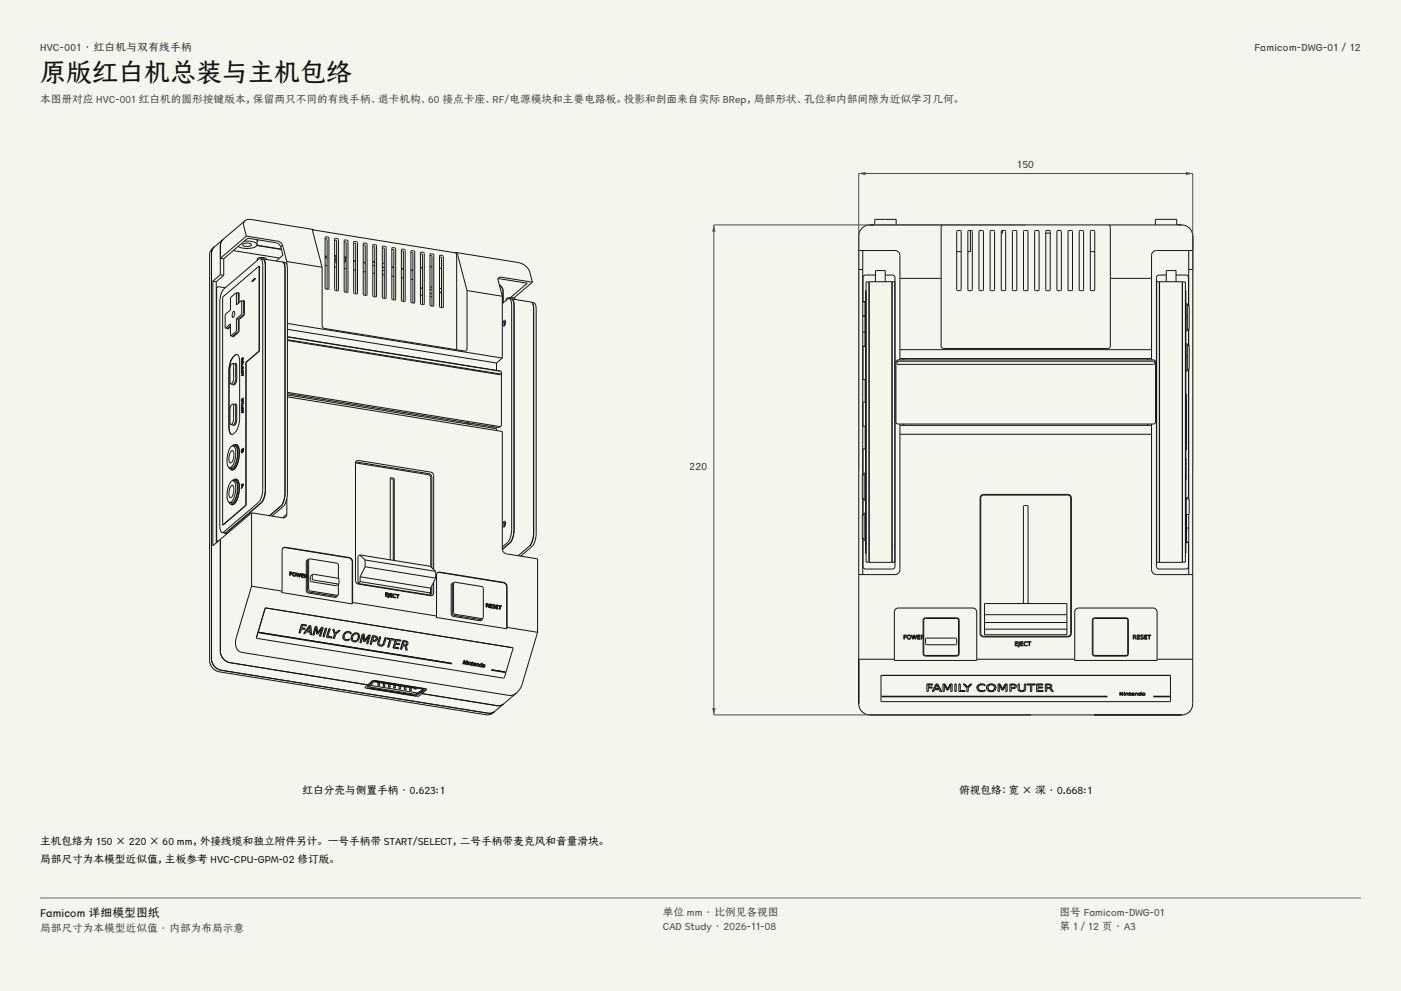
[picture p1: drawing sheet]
<svg xmlns="http://www.w3.org/2000/svg" width="420mm" height="297mm" viewBox="0 0 420 297" stroke-linecap="round" stroke-linejoin="round" font-family="sans-serif">
<g fill="#f5f4ed">
<path d="M0 0h420v297h-420z"/>
<path d="M12 12h396v275h-396z"/>
</g>
<g fill="none" stroke="#141413" stroke-width=".3">
<path d="M63.4 75.9v121.6a3.5 3.5 0 0 0 2.8 3.4l80.1 12.8M64.2 74l-.6 1-.2 .9 .1-.8zM66.1 77.4v-4.2l.8-1.5-.5 .7-.3 .8-.1 9.1M67.1 77.5v5M69.9 75.1l13.9 2.2M72.8 73.2a2.16 2.16 0 0 1 2.6 .2 2.07 2.07 0 0 1-2.7 0zM73.2 72.3a5.3 5.3 0 0 1 3.8 .8l.1 .3M73.5 66.2l-9.8 8.3-.8 1.4-.1 122.1a3.5 3.5 0 0 0 2.9 3.3l80.5 13 1.5-.6 7.2-6.1M73.5 66.2l.6-.4h1l18.9 3M73.5 66.2l-.5 1.1 .9 3.5M73.9 70.8l9.4 1.5 .8 .4 .6 .8M73.9 70.8l-7.8 6.6"/>
<path d="M77 73.6l7.4 1.2M77 73.5l7.3 1.2M77.1 73.4a3.5 3.5 0 0 1-3.6 1.1l-2.1-.6M77.1 71.8v1.6M77.3 71.9l-.2 .4M77.7 79.7l-11 9.3v68.4M77.7 79.7h.1M77.7 79.7l.1 25.5M78 77.5l.8 .1a1.71 1.71 0 0 1 .7 2l-.1 68.5-.6 1.8-.5 .8-10.4 8.8-.4 .2-.9-.1M78 77.5l-.4 .2-10.5 8.9-.5 .7-.6 1.8-.1 69.2a1.38 1.38 0 0 0 .7 1.3M78 77.5a1.71 1.71 0 0 1 .8 2l-.2 68.5-.5 1.8-.5 .7-10.5 8.9-.5 .2M78.8 77.6l6.6 1a1.75 1.75 0 0 1 .8 2.1l-.1 67.8-.4 2-.5 1-3.7 3.2"/>
<path d="M78.8 77.6a1.75 1.75 0 0 1 .8 2l-.1 68.6-.6 1.8-.5 .7-10.5 8.9-.5 .2M78.8 77.6h-.2M79.8 77.7a1.94 1.94 0 0 0-2.7 0v.4M84.2 74a1.87 1.87 0 0 0-1.6-1.3l-8.3-1.3-7.3 6.2-.9-.2M84.2 74l.6 2.5-2 1.7M84.7 73.5l-.5 .5M84.7 73.5l1.3 4.9M86 78.4v.9M86 78.4l10.6 1.7M93.9 68.9h-.1M93.9 68.9l42.6 6.9M94 68.8l-.3 .5 2.9 10.8"/>
<path d="M94 68.8l-.1 .1M97.5 71.5l.6 .3v14.9M97.5 79.5l.6 .1M97.5 76.9h.3M97.5 71l.8 .1 .3 .3v15.1l-.2 .2-.7-.1-.2-.3zM97.8 76.9l-.3 .3 .6 .2M97.8 76.8v.1M98.1 76.7l-.6 .1M100.3 71.9l.6 .4v14.8M100.3 80l.6 .1M100.3 76.7l.4 .1M100.3 77.7l.4 .1"/>
<path d="M100.3 76.5l.6 .1-.2 .1M100.4 71.5h.8l.3 .3v15.1l-.2 .3-.7-.1-.3-.3zM100.7 76.8h.1M100.7 78.7l.2 .1M100.7 76.8v1.9M100.7 76.7v.1M100.9 78.6l-.2 .1M103.2 77l.6 .1-.3 .1M103.2 72.4l.6 .4v14.8M103.2 78.2l.3 .1M103.3 71.9l.8 .1 .2 .3v15.1l-.1 .2-.8-.1-.2-.3zM103.5 78.3l-.3 .4"/>
<path d="M103.5 77v1.3M103.8 78.1l-.3 .1M106 72.9l.6 .3v14.8M106 78.2l.6 .1M106.1 72.4l.8 .1 .3 .3v15.1l-.2 .2-.7-.1-.3-.3zM108.9 73.3l.6 .4v14.8M108.9 78.7l.6 .1M108.9 78.6l.6 .1M109 72.9h.8l.2 .3v15.1l-.1 .2-.7-.1-.3-.3zM111.8 73.8l.5 .3v14.9M111.8 78.5l.5 .1M111.8 79.6l.5 .1"/>
<path d="M111.8 78.4l.5 .1M111.8 73.3l.8 .1 .3 .3v15.1l-.2 .2-.7-.1-.2-.3zM114.6 74.2l.6 .4v14.8M114.6 78.8l.6 .1M114.7 73.8h.8l.3 .3v15.1l-.2 .3-.7-.1-.3-.3zM117.5 74.7l.6 .4v14.8M117.5 74.2l.9 .1 .2 .3v15.1l-.1 .2-.8-.1-.2-.3zM120.3 75.2l.6 .3v14.8M120.4 74.7l.8 .1 .3 .3v15.1l-.2 .2-.7-.1-.3-.3zM123.2 75.6l.6 .4v14.8M123.3 75.2h.8l.2 .3v15.1l-.1 .2-.8-.1-.2-.3zM126 76.1l.6 .3v14.9"/>
<path d="M126.1 75.6l.8 .1 .3 .3v15.1l-.2 .2-.7-.1-.3-.3zM128.9 76.5l.6 .4v14.8M128.9 79.9l.6 .1M129 76.1h.8l.2 .3v15.1l-.1 .3-.7-.1-.3-.3zM131.8 77l.6 .4v14.8M131.8 76.5l.8 .1 .3 .3v15.1l-.2 .2-.7-.1-.2-.3zM136.5 75.8l.4 .7v28.3M136.6 75.7l.6 .5 2.8 10.9M136.6 75.7l19.7 3.3 1.2 .7 .9 1 1.2 3.9M136.6 75.7l-.1 .1M257.4 75.1h11.1l.7 .3 .5 .7 .1 31.8M258.4 68.4l.9-.7 1.5-.3h93.4a3.3 3.3 0 0 1 3.4 3.3v140.2a3.3 3.3 0 0 1-3.4 3.4h-93.4a3.3 3.3 0 0 1-3.4-3.4v-140.2l.2-1.1z"/>
<path d="M258.6 75.1v15.3M262.2 67.4v-1.7h6.5v1.7M282.6 67.4l-.5 .7v35.6a.8 .8 0 0 0 .8 .8h49.2a.8 .8 0 0 0 .8-.8v-35.6l-.5-.7M286.8 75.4h1.3M286.8 69.2l1-.1 .3 .3v17.4l-.3 .3h-.8l-.2-.3zM290.2 69.2l1-.1 .3 .3v17.4l-.3 .3h-.9l-.2-.3zM290.9 69.1v6.3h-.8M293.5 69.2l1-.1 .3 .3v17.4l-.3 .3h-.9l-.1-.3zM296.9 69.2l1-.1 .3 .3v17.4l-.3 .3h-.9l-.2-.3zM300.2 69.2l1-.1 .3 .3v17.4l-.3 .3h-.9l-.1-.3zM300.5 69.1v.8h-.3M303.5 69.2l1-.1 .3 .3v17.4l-.3 .3h-.9l-.1-.3z"/>
<path d="M306.9 69.2l1-.1 .3 .3v17.4l-.3 .3h-.9l-.2-.3zM310.2 69.2l1-.1 .3 .3v17.4l-.3 .3h-.9l-.1-.3zM313.5 69.9h1.3M313.5 69.2l1-.1 .3 .3v17.4l-.3 .3h-.8l-.2-.3zM316.9 69.2l1-.1 .3 .3v17.4l-.3 .3h-.9l-.2-.3zM320.2 69.2l1-.1 .3 .3v17.4l-.3 .3h-.9l-.1-.3zM323.6 69.2l1-.1 .3 .3v17.4l-.3 .3h-.9l-.2-.3zM326.9 75.4h1.3M326.9 69.2l1-.1 .3 .3v17.4l-.3 .3h-.9l-.1-.3zM346.3 67.4v-1.7h6.5v1.7M356.4 75.1v16.5M357.6 75.1h-11.1l-.7 .3-.5 .7-.1 31.8"/>
<path d="M63.8 84.3v79.3l11.6-9.9M63.8 84.3l1 .1M64.8 84.4v78.3M64.8 86.3h.1M65.1 86.1l-.2 .4v75.1l.4 .7M65.1 86.1l.5-.2 1.9 .3M65.1 86.1l-.3 .2M66 82.3l-2.2 2M66 82.3l1.1 .2M67.1 82.5l-2.3 1.9M67.6 98.3l1.5-1.2 .1 3.6M67.6 98.3l.6 .1"/>
<path d="M68.2 98.4l.2 .2M68.2 98.4h.1M68.4 98.6l-.1-.3v.3M69 97.7v.3M69.1 98l-.7 .6M69.1 97.6l-.9 .8M70 93.3a1.26 1.26 0 0 1-.2 1.9l-.2-1.1zM70.8 87.8l-1.6 1.4-.1 3.7-1.6 1.5 .1 3.9M70.8 87.8l.1 3.6 1.5-1.3M70.8 87.8l.6 .1M70.9 95.5l-.1 3.8-1.6 1.4M70.9 95.5l.5 .1"/>
<path d="M71.4 87.9h-.1M71.4 87.9v3M71.4 95.6v3.8l-1.6 1.3M71.6 87.7l.1 3M71.6 87.7l-.3 .2M71.6 87.7v.1M71.6 87.8l-.2 .1M71.6 87.8h.1M71.7 88.5l-.3 .2M72.4 90.1v3.9l-1.5 1.5M72.4 90.1l.5 .1M72.9 90.2h.1"/>
<path d="M72.9 90.2l.1 3.9-1.6 1.5M72.9 94.3v.4M73.1 90.1l-.1 .2M73.1 90.1l-.2 .1M73.2 90.1v4.1l-1.5 1.6-.1 3.7-1.7 1.4M73.2 90.1h-.1M73.3 90.8l-.3 .2M75.6 84.4h.1M76.5 83.3h.1M76.5 83.6h.1M76.5 83.3v.3M76.5 83.3l-.9 .8v.3"/>
<path d="M76.5 83.6l-.9 .8M86.2 96.9l64.4 10.4M86.2 98.7l62.6 10.1M96.6 80.1v17.5l.4 .7 42.3 6.9 .5-.1 .2-.5v-17.5M103.2 80.5l.6 .1M106 80.9l.6 .1M108.9 81.4l.6 .1M111.8 81.8l.5 .1M114.6 81l.6 .1M114.6 82.3l.6 .1M114.6 80.1l.6 .1M117.5 82.8l.6 .1"/>
<path d="M117.5 80.1l.6 .1M117.5 80l.6 .1M120.3 83.2l.6 .1M120.3 80.5l.6 .1M123.2 83.7l.6 .1M123.2 81l.6 .1M123.2 80.9l.6 .1M126 88.4l.6 .1M126.6 80l-.6 .5M126.6 86.1l-.6 .5M128.9 86.7l.6 .1M128.9 88.9l.6 .1"/>
<path d="M128.9 85.9l.6 .1M129.5 86.8h.1M129.5 88h-.6M131.8 80.4l.6 .1M131.8 86.4l.6 .1M132.4 87.4l-.6 .5M140 87.1l10.6 1.7M149.3 83.5l8.8 1.4-5.1 4.3M149.3 83.5v.2M149.7 85.3l.7 .7 .4 .8v4M149.7 85.5l.7 .6 .3 .8 .1 3.9M150.6 88.8v18.5"/>
<path d="M151.2 96h.1a1.35 1.35 0 0 1-.3 1.8l-.2-.6zM151.5 96.2l-.3 1.4M151.5 96.5l-.1 .8M152.6 89.5a1.75 1.75 0 0 1 .8 2v67.2l-.5 2.6a4.8 4.8 0 0 1-2.3 2.6M152.6 89.5l-2 1.5M152.6 89.5l6.6 1a1.75 1.75 0 0 1 .8 2v67.2l-.5 2.7-.8 1.3M153.4 89.6a1.75 1.75 0 0 1 .7 2v67.9l-.4 1.9-.5 1-2.6 2.2 2.5-2.2 .7-1.6 .3-2v-67.2l-.2-1.2zM154.5 89.8a1.94 1.94 0 0 0-2.7-.1v.3M159.4 90.6a1.51 1.51 0 0 1 1.3 2.1v67.8l-.2 1.4-.7 1.5-3.7 3.3M159.6 84.6l-9.3-1.5h-.7l-.3 .3v.5l1.3 4.9M159.6 84.6l-5.6 4.7M159.7 90.9l.3 1.7v67.8l-.3 1.3-.6 1.6-3.8 3.3"/>
<path d="M257.4 80.8h1.2M258.6 90.4v4.3M258.6 94.7v4.8M258.6 99.5v4.3M258.6 90.4h.7v4.3M258.6 94.7h.7M258.6 99.5h.7M259.3 94.7v4.8M259.3 99.5v4.3h-.7M259.5 90.4h.1M259.5 90.1v.3M259.5 90.1h.1"/>
<path d="M259.5 87.1l.1 78.8zM260.5 84.5v84h-.9v-3.3M260.6 84.4v84.1h7.7v-84.1l-8.7 .1v3.3M262.4 82.4h-2.9a.8 .8 0 0 0-.8 .8v7.2M262.4 84.4v-3.3h3v3.3M265.4 82.4h2.1a.8 .8 0 0 1 .8 .8v86.5a.8 .8 0 0 1-.8 .8h-8a.8 .8 0 0 1-.8-.8v-8.3M267.4 84.4v84.1M269.8 83.4h12.3M332.9 83.4h12.3M347.6 84.4v84.1M349.6 82.4h-2.1a.8 .8 0 0 0-.8 .8v86.5a.8 .8 0 0 0 .8 .8h8a.8 .8 0 0 0 .8-.8v-7.2M349.6 84.4v-3.3h3v3.3"/>
<path d="M352.6 82.4h2.9a.8 .8 0 0 1 .8 .8v8.4M354.4 84.4v84.1h-7.7v-84.1l8.7 .1v3.3M354.5 84.5v84h.9v-3.3M355.5 91h.4v8.2h-.4zM355.5 95.1h.1M355.5 94.9h.1M355.9 91.6h.6v7h-.6M356.3 98.6v5M356.4 98.6v5M356.4 80.8h1.2M69.2 100.7h.6M69.7 108.9l-.5 .5-.2 .8-.1 4.1 .3 .8"/>
<path d="M69.7 108.9l.3 .9v4l-.3 .9-.5 .4M69.7 108.9l.7 .1 .2 .4v4.5l-.5 1.2h-.9M69.8 100.7l.1 .2M69.8 100.7h.1M69.9 100.7v.2M70 106.8l1.1-.6a1.97 1.97 0 0 1 .7 2.2v16.8a5 5 0 0 1-2.2 5 .87 .87 0 0 1-.8-.9l-.2-18.9 .5-2.1zM70 106.9l-.8 1.4-.5 2.1v18.3a1.63 1.63 0 0 0 .8 1.5M70.3 109l.4-.1 .2 .5 .1 4.1a1.41 1.41 0 0 1-1.1 1.9l-.1-.2M70.5 114.5v.6M70.6 100v.4M70.9 109.3l-.2 .5M71 106.2l-.5 .2"/>
<path d="M72.4 112.6l.4-.3v.3M72.4 109.2h.1M72.4 110.1h.1M72.4 110.9h.1M72.4 112.6h.1M72.4 112h.1M72.4 107.6l.1 .4M72.4 119.8l.1 .3M72.4 108.6l.1 .5M72.4 109.5l.1 .5M72.4 110.3l.1 .6M72.4 108.6l.4-.3v.5"/>
<path d="M72.4 110.3l.4-.3v.6M72.4 108.6h.1M72.4 109.1h.1M72.4 109.5h.1M72.4 110h.1M72.4 110.3h.1M72.5 107.6v.4M72.5 119.8v.3M72.5 109.1l-.1 .1M72.5 110l-.1 .1M72.5 110.9h-.1M72.5 108.1v.1"/>
<path d="M72.5 108h.1M72.5 107.4v.7M72.5 119.6v.7M72.5 107.4h.1M72.5 119.6h.1M72.5 107.4v.2M72.5 119.6v.2M72.5 111.9h.1M72.5 111.9l-.1 .1M72.6 107.7l-.1 .3M72.6 119.9l-.1 .2M72.6 108.4v.5"/>
<path d="M72.6 108.9h.1M72.6 108l-.1 .2M72.7 107.7l-.1 .3M72.7 119.8l-.1 .3M72.7 107.7h.1M72.7 119.8h.1M72.7 107.6h.1M72.7 107.6v.1M72.7 119.7v.1M72.7 110.2l-.1 .5v-.5M72.7 108.4v.5M72.7 108.4h.1"/>
<path d="M72.7 108.9h.1M72.7 110.2h.1M72.7 108.9h-.1M72.7 107.2l-.1 .5M72.7 119.3l-.1 .6M72.7 110.9l-.3 .3v.8M72.7 110.9l.2 .3M72.7 110.9h.1M72.8 107.3l-.1 .3M72.8 119.5l-.1 .3M72.8 110.9l.1 .3M72.8 111.7l-.1-.7-.2 .3v.6"/>
<path d="M72.8 111.7h.1M72.8 107.3h.1M72.8 119.5h.1M72.8 107.8h.1M72.8 120h.1M72.8 107.2h-.1M72.8 119.3h-.1M72.8 107.2h.1M72.8 119.3h.1M72.8 107.3v.2M72.8 119.5v.5M72.8 107.2l.1 .2"/>
<path d="M72.8 119.3l.1 .6M72.8 108.8h.1M72.8 112.6h.1M72.8 107.5v.3M72.8 111.6l.1 .1M72.8 111.6v.1M72.8 119.9h.1M72.9 107.8h-.1M72.9 119.9l-.1 .1M72.9 108.1l-.5 .4v.7M72.9 109l-.5 .4v.7M72.9 109.8l-.5 .4v.7"/>
<path d="M72.9 111.7l-.5 .9M72.9 108.1h.1M72.9 108.8h.1M72.9 108.1v.7M72.9 109v.2M72.9 109.8v.7M72.9 111.7v.9M72.9 109h.1M72.9 109.2h.1M72.9 109.8h.1M72.9 110.5h.1M72.9 112.6h.1"/>
<path d="M72.9 108.8h-.1M72.9 109.2l-.5 .3M72.9 112.6h-.1M72.9 107.4v.4M72.9 111.2l-.1 .4M73.7 108.6l.1 42.8M73.7 108.6v42.8M77.7 105.2h.1M77.8 105.2l-4.1 3.4M86.2 118.9l64.4 10.4v35.6l.5 .7 .7 .4 9.4 1.5v22M86.2 118l63.2 10.2 .8-.5M86.2 117.6l63.6 10.2 .4-.1"/>
<path d="M86.2 101l63.9 10.3 .2 .2v15.8l-.1 .4M86.2 100.9l63.8 10.4M86.2 101.8l64 10.2M86.2 102l63.6 10.3 .4-.3M86.2 118.4l62.6 10.1v.5M148.8 108.8v2.2M150.3 111.7v.1M150.3 111.9l-.1 .1M150.6 107.3l-1.8 1.5M258.6 113.7v6.8M258.6 113.7h.8v6.8h-.8M258.6 103.8v9.9"/>
<path d="M258.7 103.8v9.9M259.5 115.1v.8M259.5 116.1v.8M259.5 117.1v.8M259.5 119.2v1.1M259.5 114.7h.1M259.5 114.8h.1M259.5 113.9h.1M259.5 115.1h.1M259.5 115.9h.1M259.5 116.1h.1M259.5 116.3h.1"/>
<path d="M259.5 116.9h.1M259.5 117.1h.1M259.5 117.9h.1M259.5 119.1h.1M259.5 118.1h.1M259.5 119.2h.1M259.5 114.7v.1M259.5 113.9v.8M259.5 118.1v1M259.5 116.5h.1M268.8 108.1l.5-.2h76.7l.4 .6v18.2l-.7 .4-76.7-.1-.4-.6v-17.9zM269 108.4l76.8-.1 .2 .1 .1 .5-.3 .3h-76.6l-.2-.1z"/>
<path d="M269.8 104.8h75.4M269.8 107.5h75.4M270.9 107.5v.4M344.1 107.5v.4M355.4 119.3v-1.2h.3v16.7h-.3v-1.2M355.5 118.1l-.1-31v78.8l.1-9.1M355.5 106.4v-3.3h.4v8.1h-.4v-4.8M355.5 106.4v.6M355.5 106.4h.1M355.9 103.6h.6v7.1h-.6M356.3 110.7v38.5M356.4 110.7v38.5"/>
<path d="M69.2 135.3l.5-.3a3 3 0 0 1-.6 3.8 2.91 2.91 0 0 1 .1-3.5zM69.7 121.1l-.5 .4-.2 .9-.1 4 .3 .8M69.7 121.1l.3 .8v4.1l-.3 .8-.5 .4M69.7 121.1l.7 .1 .2 .4v4.5l-.5 1.2-.9-.1M69.9 133.6a2.18 2.18 0 0 1 .8 2.4l-.1 .9a3.6 3.6 0 0 1-1.6 3.2l-.2 .1M69.9 133.6a2.25 2.25 0 0 0-1.5 2.1l-.2 1a4.9 4.9 0 0 0 .2 3.2l.4 .3M69.9 133.6l.8 .2M70 133.7l.4-.1a2.27 2.27 0 0 1 .8 2.4l-.1 1a3.7 3.7 0 0 1-1.6 3.3l-.5-.1M70.3 121.2l.4-.2 .2 .5 .1 4.2a1.41 1.41 0 0 1-1.1 1.8l-.1-.2M70.4 133.2a2.16 2.16 0 0 1 1 2.3 5.6 5.6 0 0 1-2 5.2h-.2M70.4 133.2l-.8 .5M70.4 133.2a1.27 1.27 0 0 1 1.3 1.5 7.2 7.2 0 0 1-1.7 6h-.8"/>
<path d="M70.5 126.7v.6M70.6 133.7h-.2M70.6 133.2h.2a2.19 2.19 0 0 1 1 2.3 5.7 5.7 0 0 1-2 5.3h-.2M70.7 133.8h.1M70.7 133.3l.2-.1zM70.9 121.4l-.2 .5M71.2 133.5h.1M72.4 122.6l.4-.4-.1 .5M72.4 123.8l.4-.4v.4M72.4 121h.1M72.4 122.3h.1M72.4 121.4h.1"/>
<path d="M72.4 123.3h.1M72.4 122.6h.1M72.4 123.8h.1M72.4 121l.4-.3v.3M72.4 135l.1 .5M72.4 135l.2-.2-.1 .7M72.4 135h.1M72.4 135.7h.1M72.5 135.5h.1M72.5 120.3h.1M72.5 120.1h.1M72.5 122.9l-.1 .4"/>
<path d="M72.5 121.4l-.1 .9M72.5 121.4h-.1M72.5 123h.1M72.5 135.7h.1M72.5 123l-.1 .3M72.6 121.4h.1M72.6 121.4h.2l-.2 .4M72.6 122.9l-.1 .1M72.6 122.8l-.1 .2M72.6 120.1l-.1 .2M72.6 135.5l-.1 .2M72.6 122.4l-.1 .5"/>
<path d="M72.6 122.4h.1M72.7 122.9h-.1M72.7 122.9h.1M72.7 122.7h.1M72.7 134.7v.5M72.7 134.7l.2-.2-.1 .7M72.7 134.7h.1M72.7 135.2h.1M72.8 135.4l-.1-.1-.1 .2M72.8 135.4h.1M72.8 122.9v.4l-.4 .5M72.8 121h.1"/>
<path d="M72.8 123.8h.1M72.8 122.7l-.1 .2M72.9 122l-.1 .7M72.9 120.1l-.5 .9M72.9 121.3l-.5 .1M72.9 122l-.5 .6M72.9 120.1v.9M72.9 121.3v.2M72.9 122.8v.9M72.9 120.1h.1M72.9 121h.1M72.9 121.3h.1"/>
<path d="M72.9 121.5h.1M72.9 122h.1M72.9 122.8h.1M72.9 123.7h.1M72.9 122.8l-.1 .1M72.9 121h-.1M72.9 121.5l-.5 .8M72.9 123.7l-.1 .1M72.9 135.2l-.1 .2M73 134.3l-.1 .9M73 134.3l-.7 .5 .1 .9M73 134.3h.1"/>
<path d="M106.6 138.8v35.2a1.12 1.12 0 0 0 .9 1.1l21.8 3.4 .7-.5v-3.5M106.6 138.8l.2-.6 .7-.2 21.6 3.5a1.12 1.12 0 0 1 .9 1.1v28.1M106.6 138.8l21.8 3.5 .5 .3 .2 .5v26.8M106.6 138.5l21.9 3.5a1.12 1.12 0 0 1 1 1v27.2M140 126.7v.4M140.3 126.7v.4M140.5 126.7v.4M140.9 126.8v.4M146.9 127.8v.4M147.9 127.9v.4M258.6 127.8v6.8M258.6 127.8h.8v6.8h-.8"/>
<path d="M258.6 120.5v7.3M258.6 134.6v7.7M258.7 120.5v7.3M258.7 134.6v7.7M259.5 131.2v.8M259.5 128.9v2.1M259.5 132v1.1M259.5 120.3h.1M259.5 128.7h.1M259.5 128.8h.1M259.5 127.9h.1M259.5 128.9h.1"/>
<path d="M259.5 130h.1M259.5 130.3h.1M259.5 130.5h.1M259.5 131h.1M259.5 131.2h.1M259.5 132h.1M259.5 132.1h.1M259.5 133.1h.1M259.5 128.7v.1M259.5 127.9v.8M269.8 127.1v43.6a1.47 1.47 0 0 1-1.5 1.5h-10.9M269.8 130.2h75.4"/>
<path d="M269.8 127.5h75.4M270.9 127.1v.4M344.1 127.1v.4M345.2 127.1v43.6a1.47 1.47 0 0 0 1.5 1.5h10.9M355.4 136.5h.1M355.5 134.8v22M355.5 137.5v.7M355.5 138.5v1M355.5 139.8v.2M355.5 139.3h.1M355.5 139h.1M355.5 138.7h.1"/>
<path d="M355.5 140v.5M67.2 159.7l.2 .1M67.4 159.8l.7 .1M68.6 140l.6 .7M68.6 150.5l.6 .6M68.8 140.2l.8 .1M68.8 150.6l.8 .1M69.2 145.7l.5-.3a3 3 0 0 1-.6 3.8 2.91 2.91 0 0 1 .1-3.5zM69.4 140.2l.1 .1M69.4 150.7l.1 .1M69.4 140.7l.2 .1M69.4 151.2l.2 .1"/>
<path d="M69.6 140.3h.1M69.6 150.7h.1M69.6 140.8h-.1l.2 .1M69.6 151.3l-.1-.1 .2 .1M69.9 144.1a2.18 2.18 0 0 1 .8 2.3l-.1 .9a3.6 3.6 0 0 1-1.6 3.3h-.2M69.9 144.1a2.27 2.27 0 0 0-1.5 2.1l-.2 .9a4.9 4.9 0 0 0 .2 3.2l.4 .3M69.9 144.1l.8 .1M70 140.7h.1M70 151.1l.1 .1M70 144.1l.4-.1a2.27 2.27 0 0 1 .8 2.4l-.1 1a3.7 3.7 0 0 1-1.6 3.4l-.5-.2M70.2 151l-1 .1M70.2 151l-.6 .3"/>
<path d="M70.4 143.6a2.16 2.16 0 0 1 1 2.3 5.6 5.6 0 0 1-2 5.2h-.2M70.4 143.6l-.8 .5M70.4 143.6l.4 .1M70.6 144.1h-.2M70.7 144.2h.1M70.7 143.7l.2-.1zM70.8 143.6a2.19 2.19 0 0 1 1 2.3l-.2 2a5.7 5.7 0 0 1-1.4 3.1M70.8 143.6l-.2 .1M71.2 143.9h.1M72.3 145.3h.2l-.2 1.1M72.3 146.4h.1M72.3 145.3h.1"/>
<path d="M72.6 145.3h.1M72.6 145.3h.3M72.6 145.3v.5l.3-.5M72.6 145.3v.5M73 145.1v.2M73 145.1h-.7v.2M73 145.1h.1M73 145.3h.1M73 145.3l-.7 1.1M73.7 151.4h.1M73.7 151.4l-7 6M73.8 151.4l-7.1 6"/>
<path d="M75.4 153.7v22M75.4 153.7l9.3 1.5M84.2 151.7l.8-1.3 .4-2.7v-67.2l-.1-1.1-.6-.9a1.75 1.75 0 0 1 .8 2.1l-.1 67.8-.2 1.4-.7 1.6-3.7 3.2M86 154.1l-.4 .9-.9 .2M86 149.5v4.6M86 154.1l-1.3 1.1M117 143.4l.2-.2 .7 .1 .3 .3v24.4M117 143.4l.8 .2 .1 .3v24M117 143.4v24.4M151.2 156.2h.1a1.35 1.35 0 0 1-.3 1.8l-.2-.6zM151.5 156.4l-.3 1.4M151.5 156.7l-.1 .9"/>
<path d="M258.6 149.4v4.9M258.7 149.4v4.9M259.1 142.3h-.6v7.1h.6M259.1 154.3h-.6v7.1h.6M259.5 145.4v1.1M259.5 145.4h.1M259.5 157.2v1.6M259.5 146.5h.1M259.5 146.6h.1M259.5 157.9h.1M259.5 158.1h.1M259.5 158.8h.1"/>
<path d="M259.5 157.2h.1M259.5 145.4v-3.6h-.4v8.1h.4v-3.3M259.5 146.5v.1M259.5 157.2v-3.4h-.4v8.1h.4v-3.1M294 148.6l.9-.4h25.2l.9 .4 .2 .6v40.6l-.5 .9-.6 .2h-25.2l-.9-.4-.2-.7v-40.6zM294.3 148.6l.6-.2h25.2a.87 .87 0 0 1 .9 .8v40.6a.87 .87 0 0 1-.9 .9h-25.2a.87 .87 0 0 1-.9-.9v-40.6zM355.4 156.2l.1 .6M355.5 142.9v.6M355.5 141.7v1zM355.5 142.8v1M355.5 143.7h.1M355.5 143.3h.1"/>
<path d="M355.5 141.3h.1M355.5 140.7h.1M355.5 143l-.1 .5M355.5 140.5v.9M355.6 149.5h.9v4.7h-.9zM355.7 158.3v4.2h.7M355.7 154.2v4.1M355.7 158.3h.7M356.4 158.3v4.2M356.4 154.2v4.1M356.4 149.2v.3M356.4 149.2h-.7v.3"/>
<path d="M64.8 162.3l.2 .2M75.4 175.7l-4.6 15.5a3.1 3.1 0 0 0 1.7 4.3l80 12.9 1.2-.1 1.2-.7M75.4 175.7l9.2 1.5M84.6 177.2v-12.3l.3-.7 .7-.2 19.1 3.1 .6 .3 .4 .9v12.3M84.6 177.2l-.2 .4 21.2 3.4M84.8 164.3l.7-.2 19.1 3.1 .6 .3 .4 .9v12.6M86.9 172.4l.1 .1M86.9 171.4l.6 .1v.5M86.9 172.4h.1M86.9 171.4h.1M86.9 171.4v1M87 171.5l.4 .1v.3h-.4z"/>
<path d="M87 172.5h.1M87.4 171.9h.1M87.5 172h-.5v.5M87.5 172h.1M87.8 171.6a.61 .61 0 0 0 0 .8 .61 .61 0 0 0 .7 .2M87.9 171.6a.61 .61 0 0 1 .7 .2 .61 .61 0 0 1-.1 .8M87.9 171.6h.1M88 171.7l.4 .1M88 171.7l.5 .1M88 171.7a.47 .47 0 0 0-.1 .6 .47 .47 0 0 0 .5 .2M88.4 171.8v.7M88.4 172.5h.1"/>
<path d="M88.5 172.5h-.1M88.5 172.6h.1M88.8 171.7l.4 .9 .2-.8M88.8 171.7h.1M88.8 171.7l.3 1.1M89.1 172.8h.2M89.1 172.8h.1M89.3 172.8l.2-.9 .2 1M89.3 172.8h.1M89.4 171.8l.4 .9 .2-.8M89.4 171.8h.1M89.7 172.9h.2"/>
<path d="M89.7 172.9h.1M89.9 172.9h.1M90 171.9l-.1 1M90 171.9h.1M90.4 173l.7 .1M90.4 171.9l.7 .3M90.4 171.9h.1M90.4 173h.1M90.4 171.9v1.1M91 172.6l-.5-.1v.4l.6 .2M91 172.6h.1M91.1 172.2l-.6-.1v.3l.5 .2"/>
<path d="M91.1 172.2h.1M91.1 173.1h.1M91.3 173.2h.2M91.3 172.1l.6 .1 .1 .5M91.3 173.2h.1M91.3 172.1h.1M91.3 172.1v1.1M91.5 173.2h.1M91.7 172.8l.2 .2M91.7 172.8l-.2-.1v.5M91.8 172.8l.1 .2M91.8 172.3l-.3-.1v.4h.3"/>
<path d="M91.8 172.3v.3M91.8 172.6h.1M91.8 172.9v4.1l.4 .7 8.2 1.3 .5-.1 .2-.4M91.8 168.1l.4 .1M91.9 173h.1M91.9 173l.1 .3M91.9 172.7l.2 .6M91.9 172.7h.1M92 172.7h-.1M92 173.3h.1M92.1 173.3h.1M92.2 168.2v8.9l.4 .3 8 1.3"/>
<path d="M92.4 167.8l-.6 .4v4M92.7 167.6l-.5 .6M92.7 167.6l-.1 9.2 .4 .3 8.3 1.2M92.7 167.6l8.5 1.3 .2 .4v4M93.7 172.1l-.1 1.4 .3 .3 7.6 1.2M93.7 172.1l7.6 1.2 .3 .3-.1 1.4M93.7 172.1l-.7 .7v1.2l.3 .3 7.4 1.2 .8-.5M100.6 178.7v.3M101.3 178.3l-.7 .4M101.4 175.1l-.1 3.2M107.8 166.3l21.2 3.4 1.6 1.5M107.8 166.3l-.5 .5v8.1"/>
<path d="M107.8 166.3l1.7 1.5M108 174.3l21.1 3.4-.6 .6-21.2-3.4M108 172.9l21.1 3.4 1.5-3M108 172.9v1.4M108 174.3l-.7 .6M109.5 167.8l21.1 3.4M109.5 169.9l21.1 3.4M109.5 167.8v2.1M109.5 169.9l-1.5 3M115.6 178.7l.7 .1M115.6 177.6h.1M115.6 177.6l.7 .2"/>
<path d="M115.6 178.7h.1M115.6 177.6v1.1M116.2 178.3l-.5-.1v.4l.6 .2M116.2 178.3h.1M116.3 177.8l-.6-.1v.4l.5 .2M116.3 177.8h.1M116.3 178.8h.1M116.3 179.1h.1M116.3 179h.1M116.3 179v.1M116.5 178.9l-.2 .1M116.5 178.9h.1"/>
<path d="M116.5 177.7l.1 1.4M116.5 177.7v1.2M116.5 177.7h.1M116.6 179.1h-.3M116.6 179.1h.1M116.9 178.9l.7 .1M116.9 177.8v1.1M116.9 177.8l.7 .2M116.9 177.8h.1M116.9 178.9h.1M117.6 178.5h.1M117.6 178.5l-.5-.1v.4l.5 .2"/>
<path d="M117.6 178h-.5v.3l.5 .2M117.6 178h.1M117.6 179h.1M118 178.1a.63 .63 0 0 0-.1 .7 .63 .63 0 0 0 .6 .3M118 178.1l.4-.1 .3 .3M118 178.1h.1M118.7 178.3a.46 .46 0 0 0-.7 0 .46 .46 0 0 0 0 .7 .46 .46 0 0 0 .7-.1v.2M118.7 179.1h-.2M118.7 178.3h.1M118.7 179.1h.1M118.8 178.2l.3 .1M118.8 178.1l.9 .3"/>
<path d="M118.8 178.2h.1M118.8 178.1h.1M118.8 178.1v.1M119.1 179.3h.2M119.1 179.2v.1M119.1 178.3h.1M119.1 178.3v1M119.3 179.3h.1M119.7 178.4l-.4-.1v1M119.7 178.4h.1M129.1 176.2v2.3M129.5 175.6l-.1 2.9"/>
<path d="M130.6 171.2v2.1M131.1 171.7l.7-.1 19.1 3 .6 .3 .4 1v12.5M135.3 175.1l.3 .1M135.9 174.8l-.5 .1-.1 .4v8.7l.1 .5 .5 .2 8 1.3 .4-.1 .2-.4M136.1 174.6l-.5 .6 .1 8.9 .4 .3 8 1.3 .7-.4M136.1 174.6l-.1 9.2 .4 .3 8.4 1.2M136.1 174.6l8.3 1.2 .4 .3v9.2M258.6 161.4v10.8M355.5 161.5v.3M355.5 162.5v.4M356.4 162.5v9.7M76.9 191v.2"/>
<path d="M76.9 191.1v.2M76.9 191.2h.1M76.9 191.2v.1M76.9 191.3l74 11.9 .3-.2 2.5-8.8M77.6 189.6v.1M77.6 189.7h.1M77.6 189.7l57.7 9.3M77.7 189.5l-.1 .1M77.7 189.5l57.7 9.3M79.7 182.2l74 12M79.8 182.2l-.3 .2-2.6 8.7M79.8 182.2l73.9 12"/>
<path d="M89.7 189.7h.1M90.4 187.1h.1M90.4 187.1l1.5 .2M90.4 187.1l-.7 2.6M91.1 189.9h.1M91.1 189.9l.3 .1 .5-.7 1.1 .2 .1 .7M91.5 188.4h.1M91.5 188.4l-.1 .3-1-.2-.4 1.2h-.3M91.9 187.3h.1M91.9 187.3l-.1 .3-1.1-.1-.2 .7 1 .2M92.8 187.5l.4 .1M92.8 187.5h.1"/>
<path d="M92.8 187.5l-1.7 2.4M92.9 187.9l.1 1.3-1-.1zM93 189.2h.1M93.1 190.2h.1M93.2 187.5v.1M93.2 187.6l.2 2.7-.3-.1M93.8 190.3h.1M94.5 187.8l.6 .1M94.5 187.8h.1M94.5 187.8l-.7 2.5M94.9 190h.1M94.9 190l-.1-1.9-.7 2.3-.3-.1"/>
<path d="M94.9 190l.4 .1 1.2-1.7-.7 2.3M95.1 187.8v.1M95.1 187.9l.1 1.8 1.2-1.6M95.8 190.7h.1M96.4 188.1l.5 .1M96.4 188.1h.1M96.8 190.8h.1M96.9 188.1v.1M96.9 188.2l-.8 2.5h-.3M97.6 188.3h.4M97.6 188.3h.1M97.6 188.3l-.8 2.5"/>
<path d="M97.9 191h.1M97.9 188.3h.1M98 188.3l-.8 2.6-.4-.1M98.6 188.4l.4 .1M98.6 188.4h.1M98.6 188.4l-.7 2.6M99 188.5h.1M99 188.5l-.7 2.3 1.3 .2M99.6 191h.1M99.6 191l-.1 .3-1.6-.3M99.8 188.6l.4 .1M99.8 188.6h.1"/>
<path d="M99.8 188.6l.5 1.5-.4 1.2M99.9 191.3h.1M100.2 188.7h.1M100.2 188.7l.4 1.1 1-.9M101.6 188.9l.4 .1M101.6 188.9h.1M102 189h.1M102 189l-1.3 1.2-.4 1.2-.4-.1M103 191.6h.1M104.8 191.5h.1M104.8 191.5a1.04 1.04 0 0 1-1.8 .1M105.1 190l.1 .1"/>
<path d="M105.1 190a1.08 1.08 0 0 0-1.6 .1 1.08 1.08 0 0 0 .4 1.6l.9-.2M105.2 190.1h.1M105.3 189.7a1.5 1.5 0 0 0-1.9 0 1.5 1.5 0 0 0-.4 1.9M105.3 189.7h.1M105.3 189.7l-.1 .4M105.4 190.9v1M105.4 191.9l.1 .1M105.5 192h.1M105.7 180.6l25.2 4M105.7 180.6l-.1 .4M106 189.9l1-.2 .6 .4M106 189.9l-.6 1"/>
<path d="M106.2 190.2a.84 .84 0 0 1 1.2 .1 .84 .84 0 0 1-.1 1.2 .87 .87 0 0 1-1.3 .5 .87 .87 0 0 1-.2-1.4zM107.6 190.1h.1M107.6 190.1a1.47 1.47 0 0 1-.2 1.8 1.47 1.47 0 0 1-1.9 .1M107.9 192.6h.1M108.7 190l.5 .1M108.7 190h.1M108.7 190l-.8 2.6M109.1 192.3h.1M109.1 192.3l-.2-1.9-.6 2.3-.4-.1M109.1 192.3h.3l1.2-1.6-.7 2.2M109.2 190.1h.1M109.2 190.1l.1 1.9 1.2-1.7"/>
<path d="M109.9 192.9h.1M110.5 190.3l.5 .1M110.5 190.3h.1M111 193.1h.1M111 190.4h.1M111 190.4l-.7 2.6-.4-.1M111.7 190.5l1.4 .4M111.7 190.5h.1M111.7 190.5l-.7 2.6M112.8 191.1h.1M112.8 191.1l-.8-.2-.3 .9 .7 .1 .4-.4M112.8 191.1v.4"/>
<path d="M113.1 190.9h.1M113.1 191a.98 .98 0 0 1-.3 1.1 .98 .98 0 0 1-1.2 0l-.3 1.1-.3-.1M113.4 193.3h.1M113.7 193.1l.4 .3M113.7 193.2l.4 .2M113.8 190.9l-.5 1.9 .1 .5M113.8 190.9h.4M113.8 190.9h.1M114.2 190.9h.1M114.2 190.9l-.5 2.2M115.4 191.1l-.6 2-.7 .3M115.4 191.1l.4 .1"/>
<path d="M115.4 191.1h.1M115.8 191.2h.1M115.8 191.2l-.5 1.6a1.11 1.11 0 0 1-1.9 .5M116 191.5h.1M116 191.5l.9 .2-.7 2.3M116.1 191.2l2.2 .4M116.1 191.2h.1M116.1 191.2l-.1 .3M116.2 193.9v.1M117.8 194.2h.1M118.3 191.6h.1M118.3 191.6l-.1 .3-.9-.2-.7 2.3h-.4"/>
<path d="M118.6 191.6l1.6 .3M118.6 191.6h.1M118.6 191.6l-.8 2.6M119.6 194.2h.1M119.6 194.2l-.1 .3-1.7-.3M119.9 192.9v.1M119.9 193l-.1 .2-1.2-.2-.3 1 1.3 .2M120.1 194.6h.1M120.2 191.9h.1M120.2 191.9l-.1 .3-1.2-.2-.3 .8 1.3 .2M120.8 192l1.4 .4M120.8 192h.1"/>
<path d="M120.8 192l-.7 2.6M121.4 193.7l-.7-.2-.3 1.1h-.3M121.4 193.7v.1M121.4 193.8l.2 .3M121.6 194.1h.1M121.6 194.1l.1 .7M121.6 192.1l.6 .3M121.7 194.8h.1M121.8 193.7h.1M121.8 193.7l.3 1.2-.4-.1M121.9 192.6h.1M121.9 192.6l-.8-.3-.3 1h.9"/>
<path d="M121.9 192.6l-.2 .7M122.2 192.4h.1M122.2 192.4a.79 .79 0 0 1-.5 1.2l.1 .1M130.9 184.6v-12.3l.3-.6 .7-.2 19.1 3 .6 .3 .4 .9v12.3M130.9 184.6l-.2 .4 21.2 3.4M135.4 198.8h.1M135.4 198.8v.1M138.8 199h.1M138.8 199l.4-.9 .2 1M139.1 197.9h.1M139.1 197.9l.2 .1M139.1 197.9l-.3 1.1"/>
<path d="M139.3 198h.1M139.3 198l.2 .9 .3-.9M139.4 199.1h.1M139.8 198l.1 .1M139.8 198v.1M139.9 199.2h.1M139.9 198.1h.1M139.9 198.1l-.3 1h-.2M140.1 198.4h.1M140.1 198.4h.2M140.1 198.4l-.2 .8M140.2 198.2h.1"/>
<path d="M140.2 198.1v.1M140.2 198.1h.1M140.2 198.1h.2M140.3 198.4h.1M140.3 198.4l-.4 .8M140.3 199.2v.1M140.3 198.1h.1M140.4 198.1l-.2 .1M140.5 198.4l.2 .1M140.5 198.4v.1M140.5 198.4l-.2 .9M140.7 198.5h.1"/>
<path d="M140.7 198.5l.4 .1M140.8 199.3h.1M141 198.7h.1M141 198.7l-.3-.1-.4 .7M141 198.7l-.2 .6M141.1 198.6h.1M141.1 198.6l-.3 .7M141.3 199.4h.1M141.3 198.7h.1M141.3 198.7v.7M141.4 198.6h.1M141.4 198.6l-.1 .1"/>
<path d="M141.4 199.3h.1M141.5 198.6h.1M141.5 199.3l.2 .1M141.5 198.4h.2M141.5 198.4v.2M141.5 198.4h.1M141.7 199.4h.1M141.7 198.4h.1M141.7 199.4h-.4M141.7 198.4l-.1 .2 .3 .1M141.9 199.1v.3M141.9 198.7h.1"/>
<path d="M141.9 198.7h-.3l-.2 .6M141.9 199.4h.1M142 199.4h.1M142 199.4l.2 .1M142.4 198.7l-.5 .4M142.4 198.7l.2 .1M142.5 198.9h.1M142.5 198.9l-.5 .1 .5 .1M142.5 198.9v.2M142.5 199.1h.1M142.5 199.4l-.3 .1M142.5 199.4h-.6"/>
<path d="M142.6 198.8h.1M142.6 198.8v.4M142.6 199.2l-.6-.1v.3M142.6 199.2h.1M142.7 199.6h.1M142.9 198.8l.2 .1M142.9 198.8h.1M142.9 198.8l-.2 .8M143.1 198.9h.1M143.2 199.7h.1M143.3 198.9h-.1M143.3 198.9l.2 .1"/>
<path d="M143.4 199v.1M143.4 199h-.3l-.4 .6M143.4 199.1l-.2 .6M143.4 199.1v.1M143.5 199h.1M143.5 199l-.3 .7M143.7 199.8h.1M143.8 199.6l.1 .1M143.9 199.7h.1M143.9 199.1l-.2 .7M144.1 185.7v.3M144.2 199.7l-.2 .1"/>
<path d="M144.2 199.9h.1M144.2 199.8h-.5M144.2 199.8v.1M144.3 199.2h.1M144.3 199.2a.33 .33 0 0 0-.4 .1 .33 .33 0 0 0-.1 .3M144.3 199.5l-.3 .2M144.3 199.5l-.1 .2M144.3 199.2v.3M144.3 199.1h-.4M144.3 199.1h.1M144.5 198.8l-.2 .3M144.5 198.8h.1"/>
<path d="M144.6 198.8h.1M144.6 198.8l-.4 1.1M144.6 199.9h.1M144.7 199.9h.1M144.8 199.8h.1M144.8 199.8l.1 .1M144.8 199.2l.5 .1M144.8 199.2l-.2 .7M145.2 199.3v.1M145.2 199.4a.32 .32 0 0 0-.4 0 .32 .32 0 0 0 0 .4M145.2 199.4v.2M145.2 199.6l-.3 .3"/>
<path d="M145.3 199.3h.1M145.3 199.3a.47 .47 0 0 1 0 .6 .47 .47 0 0 1-.6 0M145.8 181.9h.1M145.8 180.8l.6 .2v.4M145.8 180.8h.1M145.8 180.8v1.1M145.9 181l.3 .1v.3h-.3zM145.9 181.9h.1M146.2 181.6l.1 .1M146.2 181.6l-.3-.1v.4M146.2 181.4h.1M146.3 181.7h.1"/>
<path d="M146.3 181.7l.1 .3M146.4 181.5l.2 .6M146.4 181.4v.1M146.4 181.4h.1M146.4 182l.2 .1M146.4 182h.1M146.6 182.1h.1M146.8 182.1l.7 .1M146.8 181l.7 .2M146.8 181h.1M146.8 182.1h.1M146.8 181v1.1"/>
<path d="M147.4 181.7l-.5-.1v.4l.6 .2M147.4 181.7h.1M147.5 181.2l-.6-.1v.4l.5 .2M147.5 181.2h.1M147.5 182.2h.1M147.7 181.4v.2M147.7 182.2l.1 .1M147.7 182.2h.1M147.7 182h.1M147.7 182v.2M147.7 181.6l.3 .2M147.7 181.2v.2"/>
<path d="M147.7 181.2h.5l.2 .2M147.7 181.2h.1M147.8 182.3h.5M147.9 181.3v.3a.44 .44 0 0 1 .4 .7M147.9 181.3h.3M147.9 181.3h.1M148 181.8h.1M148.1 181.8l.1 .1M148.1 181.8h.1M148.2 181.3l.2 .1M148.2 181.9l-.1 .3-.4-.2M148.3 182.3h.1"/>
<path d="M148.4 181.4h.1M148.6 182.4l.7 .1M148.6 181.3l.7 .2M148.6 181.3h.1M148.6 182.4h.1M148.6 181.3v1.1M149.3 182l-.5-.1v.4l.5 .2M149.3 182h.1M149.3 181.5l-.5-.1v.4l.5 .2M149.3 181.5h.1M149.3 182.5h.1M149.4 181.6h.4"/>
<path d="M149.4 181.4l.9 .3M149.4 181.4h.1M149.4 181.5v.1M149.4 181.4v.2M149.8 182.6h.2M149.8 182.6h.1M149.8 181.6h.1M149.8 181.6v1M150 182.6h.1M150.3 181.7l-.3-.1v1M150.3 181.7h.1M152 188l9.2 1.5"/>
<path d="M152 188l-.1 .4M153.7 194.2h.1M161.2 189.5l-4.7 15.7-.6 1.2-1 1.2M257.4 197.6h10.7M268.6 182.5l.7-.3h22.3a1.2 1.2 0 0 1 1.2 1.2v14.5h-24.7v-14.5zM271 190.3h.3a.41 .41 0 0 1 .5 .5 .41 .41 0 0 1-.7 .3v.5h-.1zM271.1 190.5h.2a.24 .24 0 0 1 .3 .2 .24 .24 0 0 1-.3 .2h-.2zM273.2 190.3h.2l.3 1.1 .2-1.1h.2l.3 1.1 .3-1.1h.1l-.3 1.3h-.2l-.3-1.1-.2 1.1h-.3zM275 190.3h.8l-.6 .2v.3h.6l-.6 .2v.4l.7 .2h-.9zM276.7 190.5h-.4v.4l.4-.1M276.7 190.5v.3M276.7 190.3v-4.4l.5-.7h9.9l.4 .7v10.3l-.7 .4h-9.6l-.5-.7v-4.7"/>
<path d="M276.9 190.8l-.2 .2 .2 .2M276.9 190.5l-.8-.2v1.3h.2v-.6l.3 .1 .3 .5M277.2 185.4h9.6l.5 .2v10.3l-.2 .5h-9.6l-.5-.2-.1-10.3zM277.6 191.3l8.9-.1 .3 .4v1.3l-.3 .3h-8.7l-.3-.3zM292.8 197.6h29.4M295.2 180.9h24.6v9.3h-24.6zM295.2 184.2h24.6M295.2 186.6h24.6M295.2 188.6h24.6M304.3 192.3h.8l-.6 .2v.3h.6l-.6 .2v.4l.6 .2h-.8zM305.2 193.8h.1M305.4 192.3h.2v1.4l-.4 .2 .2-.3z"/>
<path d="M305.9 192.3h.8l-.6 .2v.3h.6l-.6 .2v.4l.6 .2h-.8zM306.8 180.9v-29.1l.3-.3 .9 .1 .2 .2v29.1M307.1 192.5a.49 .49 0 0 1 .9 .1 .49 .49 0 0 0-.7 0 .49 .49 0 0 0 0 .7 .49 .49 0 0 0 .7 0 .6 .6 0 0 1-1 .1 .6 .6 0 0 1 .1-.9zM308 192.3h1.1l-.4 .2v1.1h-.2v-1.1zM322.7 182.5l.7-.3h22.3a1.2 1.2 0 0 1 1.2 1.2v14.5h-24.7v-14.5zM327.7 185.4l.5-.2h9.3l.6 .2 .2 .5v10l-.2 .5-.6 .2h-9.3l-.5-.2-.2-.5v-10zM327.9 185.4h9.6l.5 .2 .1 10.3-.3 .5h-9.6l-.5-.2v-10.3zM339.7 190.3h.4a.35 .35 0 0 1 .4 .2 .35 .35 0 0 1-.2 .5l.4 .6-.6-.6h-.2v.6h-.2zM339.9 190.5h.4v.3l-.4 .1zM340.9 190.3h.8l-.6 .2v.3h.6l-.6 .2v.4l.6 .2h-.8zM342.1 190.4h.6v.1h-.5a.31 .31 0 0 0 0 .4 .31 .31 0 0 0 .4 0 .42 .42 0 0 1 0 .7 .42 .42 0 0 1-.7-.3l.2 .1a.27 .27 0 0 0 .4 0 .27 .27 0 0 0 0-.4 .42 .42 0 0 1-.5-.1 .42 .42 0 0 1 .1-.5zM343.1 190.3h.8l-.6 .2v.3h.6l-.6 .2v.4l.6 .2h-.8z"/>
<path d="M344 190.3h1.1l-.5 .2v1.1h-.2v-1.1zM346.9 197.6h10.7M109.4 205.9l2.2-1.8 .5-.2 15.8 2.7-2.2 2-.5 .1-15.4-2.5zM110.2 205.8v.1M110.2 206.1l1.6-1.9 .4-.2 15.4 2.6M110.2 206.1l14.3 2.4 3.1-1.9M110.2 205.8v.3M110.2 205.3l-41.3-6.7a3.5 3.5 0 0 1-2.8-3.4l-.1-33.5v33.6a3.5 3.5 0 0 0 2.9 3.3l41.7 6.7M110.9 205.9l13.4 2.1 2.6-1.4M111.2 205.4l14 2.2M111.5 204.2h.1M111.7 204l-1.5 1.8"/>
<path d="M112 204.4l.7-.1 14.4 2.4-2.8 1.6-13.5-2.2zM112.1 204.3l1.1 .2M113.2 204.7h.5M113.2 204.3v.4M113.3 205.4h.5M113.3 204.7v.7M113.7 204.4v.3M113.8 204.4v1M113.8 204.6l1 .1M114.8 204.9h.5M114.8 204.6v.3M114.9 205.6h.5"/>
<path d="M114.9 205v.6M115.3 204.7v.2M115.4 204.7v.9M115.4 204.8l1 .2M116.4 205.2h.5M116.4 204.9v.3M116.5 205.9h.4M116.5 205.2v.7M116.9 204.9v.3M116.9 204.9v1M116.9 205.1l1.1 .1M118 205.4h.4"/>
<path d="M118 205.1v.3M118.1 206.2h.4M118.1 205.5v.7M118.4 205.2v.2M118.5 205.2v1M118.5 205.3l1.1 .2M119.6 205.7h.4M119.6 205.4v.3M119.6 206.4h.5M119.6 205.7v.7M120 205.4v.3M120.1 205.5v.9"/>
<path d="M120.1 205.6l1 .2M121.1 205.9h.5M121.1 205.6v.3M121.2 206.7h.5M121.2 206v.7M121.6 205.7v.2M121.7 205.7v1M121.7 205.8l1 .2M122.7 206.2h.5M122.7 206.2l.2 .1M122.7 205.9v.3M122.8 206.9h.5"/>
<path d="M122.8 206.3v.6M123.2 206.2l-.3 .1M123.2 206v.2M123.3 206.1l1 .1M123.3 206v.9M124.3 206.4h.5M124.3 206.1v.3M124.8 206.2v.2M126.5 207.4v.5l22.5 3.6h.8l1.2-.6M126.5 206.8v.1M126.5 206.8h.1M126.5 206.8l-.1 .1"/>
<path d="M126.5 207.4v.5M126.9 206.5l-.3 .2M127.6 206.4v.2M147.4 200.9h.1M147.4 200.9v-.2l4 .7M147.4 200.9l4 .6M148.3 213.2l-.7 .5-1.3 .1M148.3 213.2h.1M148.3 213.2l-.7 .4-1.3 .1M151 211l-1.2 .5h-.9M151 211h.1M151.4 201.4h.1"/>
<path d="M151.4 201.4v.1M264.4 202.4l-.3 .2v7.5l.3 .2h86.2l.3-.2v-7.5l-.3-.2M264.4 202.4l-.3 .2M264.4 202.4h86.2M264.4 208.7v.1M264.4 208.8h.1M264.5 208.7h.1M264.5 208.7h67.4l-67.4 .1M277.9 205h1.7v.3h-1.3v.6h1.2v.3h-1.2v1.1h-.4zM279.5 207.2v.1M279.5 207.3h.4l.3-.6h1.4l.2 .6h.4M280.3 206.4h1.1"/>
<path d="M280.6 205h.5M280.6 205h.1M280.6 205l-1.1 2.3M280.9 205.3l.5 1.1h-1.1zM281.1 205h.1M281.1 205l1.1 2.2M282.2 207.2v.1M283.3 205h-.6v2.3h.4v-2l.8 1.5h.4l.7-1.5v2h.4v-2.3h-.6M283.3 205h.1M283.3 205l.8 1.6M284.1 206.5v.1M284.8 205h.1"/>
<path d="M284.8 205l-.7 1.6M286.2 205h.5v2.3h-.5zM287.5 205h.4v2h1.4v.3h-1.8zM288.8 205h.4M288.8 205l1.1 1.2v1.1h.4v-1.1l1-1.2M288.8 205h.1M289.2 205h.1M289.2 205l.9 1M290.1 205.9v.1M290.9 205h.4M290.9 205h.1M290.9 205l-.8 1"/>
<path d="M291.3 205h.1M292.9 206.1v.1M294.3 205l1 .2v.3l-.3-.1a1.03 1.03 0 0 0-1.4 0 1.03 1.03 0 0 0 0 1.5 1.03 1.03 0 0 0 1.4 0l.3-.1v.3l-.4 .1a1.47 1.47 0 0 1-2-1M294.3 205l-1 .3-.4 .8M294.3 205l-1 .3-.4 .9M295.8 206.2a1.42 1.42 0 0 0 1.4 1.1 1.42 1.42 0 0 0 1.3-1.1M295.8 206.1v.1M296.2 206.2a.97 .97 0 0 1 1-.9 .97 .97 0 0 1 .9 .9M296.2 206.2l.2 .6 .8 .3M297.2 205l1 .3 .3 .8M297.2 205l1 .3 .3 .9M297.2 205l-1.1 .3-.3 .8"/>
<path d="M297.2 205l-1.1 .3-.3 .9M298.1 206.2l-.2 .6-.7 .3M298.5 206.1v.1M299.8 205h-.6v2.3h.4v-2l.8 1.5h.4l.7-1.5v2h.4v-2.3h-.6M299.8 205h.1M299.8 205l.8 1.6M300.6 206.5v.1M301.3 205h.1M301.3 205l-.7 1.6M302.7 205h1a.73 .73 0 0 1 1 .7 .73 .73 0 0 1-1 .7h-.6v.9h-.4zM303.1 205.3h.6a.44 .44 0 0 1 .6 .4 .44 .44 0 0 1-.6 .4h-.6zM304.7 205.7h.1"/>
<path d="M305.8 206.9l-.2-1.9h-.4v1.4a1.2 1.2 0 0 0 1.1 .9 1.2 1.2 0 0 0 1.2-.9v-1.4h-.4l-.1 1.8-.7 .3M305.8 206.9l.5 .2M307.8 205h2.6v.3h-1.1v2h-.4v-2h-1.1zM310.8 205h1.9v.3h-1.5v.7l1.4-.1v.3h-1.4v.8h1.5v.3h-1.9zM313.8 205.3h.5a.42 .42 0 0 1 .6 .4 .42 .42 0 0 1-.6 .4h-.5zM314.8 206.2l.3 .2M315.1 206.4l.2 .2M315.3 206.6v.1M315.3 206.6l.4 .7M315.3 205.7l-.5 .5 .3 .2M315.3 205.7l-.4-.6-1.5-.1v2.3h.4v-1l.8 .1 .7 .9h.4M315.3 205.7h.1"/>
<path d="M315.7 207.2v.1M331.9 208.8h.1M331.8 208.7h.1M335.7 207.5h.2l.6 .8v-.8h.2v.9h-.3l-.5-.7v.7h-.2zM335.9 207.5h.1M337 207.7h.1v.7h-.1zM337 207.5l.1 .1zM337.7 207.7l-.1 .1M337.7 207.8h-.1M337.7 207.7l.5 .1M338.2 207.8v.6l-.3-.6-.4 .6v-.7l.1 .1M338.2 207.8v.2"/>
<path d="M338.7 208.2l.2 .1M338.7 208.2v-.4l.3-.1-.5-.2 .1 .8 .4 .1-.1-.1M339.2 208.1l.2 .3 .6-.1M339.3 207.8h.6l.1 .3h-.7l.5 .2M339.3 207.8l-.1 .3M339.4 207.9l.5 .1h-.6zM340 208.3h-.2M340.6 207.7l-.2 .1M340.6 207.8h-.2M340.6 207.7l.4 .1M341 207.8l.1 .6-.4-.6-.4 .6v-.7l.1 .1M341 207.8l.1 .2"/>
<path d="M341.4 207.8l-.1 .3M341.5 208.1v.2M341.5 208.3a.27 .27 0 0 1 0-.4 .27 .27 0 0 1 .4 0 .27 .27 0 0 1 0 .4M341.5 208.3h.4M341.9 207.7l-.5 .1M341.9 207.7l.1 .1M341.9 207.8h.1M342 207.8l.1-.3v.9l-.1-.1a.4 .4 0 0 1-.4 .1 .4 .4 0 0 1-.3-.3M342 208.1l-.1 .2M342.4 208.1a.44 .44 0 0 0 .4 .4 .44 .44 0 0 0 .5-.4M342.5 207.8h.6M342.5 207.8l-.1 .3"/>
<path d="M342.6 208.1v.2M342.6 208.3a.27 .27 0 0 1 0-.4 .27 .27 0 0 1 .4 0 .27 .27 0 0 1 0 .4M343 208.3h-.4M343.1 208.1l-.1 .2M343.1 207.8l.2 .3M345.9 208.7h.1M345.9 208.8h.1M345.9 208.7h4.7zM350.6 208.8h.1M350.5 208.7h.1M350.6 202.4l.3 .2"/>
<circle cx="77.7" cy="189.5" r=".01"/>
<circle cx="135.4" cy="198.9" r=".01"/>
<circle cx="272.5" cy="190.9" r=".63"/>
<circle cx="272.5" cy="190.9" r=".48"/>
<circle cx="147.4" cy="200.7" r=".01"/>
<circle cx="151.4" cy="201.5" r=".01"/>
</g>
<path d="M257.4 140.8v-88.8h100.2v88.8" fill="none" stroke="#504e49" stroke-width=".3"/>
<g fill="#504e49">
<path d="M257.4 52l2.1-.5v1z"/>
<path d="M355.5 51.5l2.1 .5-2.1 .5z"/>
</g>
<path d="M307.5 67.4h-93.5v146.9h93.5" fill="none" stroke="#504e49" stroke-width=".3"/>
<g fill="#504e49">
<path d="M214 67.4l.5 2h-1z"/>
<path d="M213.5 212.2h1l-.5 2.1z"/>
</g>
<path d="M12 269.3h396zM12 269h396v.3h-396z" fill-rule="evenodd" fill="#504e49"/>
<text font-size="7.8" fill="#141413" x="12" y="24.7">原版红白机总装与主机包络</text>
<text font-size="3.5" fill="#141413" x="12" y="274.9">Famicom 详细模型图纸</text>
<g font-size="3.2" fill="#1b365d">
<text x="12" y="15.3">HVC-001 · 红白机与双有线手柄</text>
<text x="376.1" y="15.3">Famicom-DWG-01 / 12</text>
<text x="305.1" y="50.4">150</text>
<text x="206.8" y="140.8">220</text>
</g>
<g font-size="3.2" fill="#504e49">
<text x="12" y="30.9">本图册对应 HVC-001 红白机的圆形按键版本，保留两只不同的有线手柄、退卡机构、60 接点卡座、RF/电源模块和主要电路板。投影和剖面来自实际 BRep，局部形状、孔位和内部间隙为近似学习几何。</text>
<text x="198.7" y="274.5">单位 mm · 比例见各视图</text>
<text x="317.6" y="274.5">图号 Famicom-DWG-01</text>
<text x="12" y="279.3">局部尺寸为本模型近似值 · 内部为布局示意</text>
<text x="198.7" y="278.8">CAD Study · 2026-11-08</text>
<text x="317.6" y="278.8">第 1 / 12 页 · A3</text>
</g>
<g font-size="3.2" fill="#141413">
<text x="90.7" y="238">红白分壳与侧置手柄 · 0.623:1</text>
<text x="287.6" y="238">俯视包络：宽 × 深 · 0.668:1</text>
<text x="12" y="253.3">主机包络为 150 × 220 × 60 mm，外接线缆和独立附件另计。 一号手柄带 START/SELECT，二号手柄带麦克风和音量滑块。</text>
<text x="12" y="258.6">局部尺寸为本模型近似值，主板参考 HVC-CPU-GPM-02 修订版。</text>
</g>
</svg>
